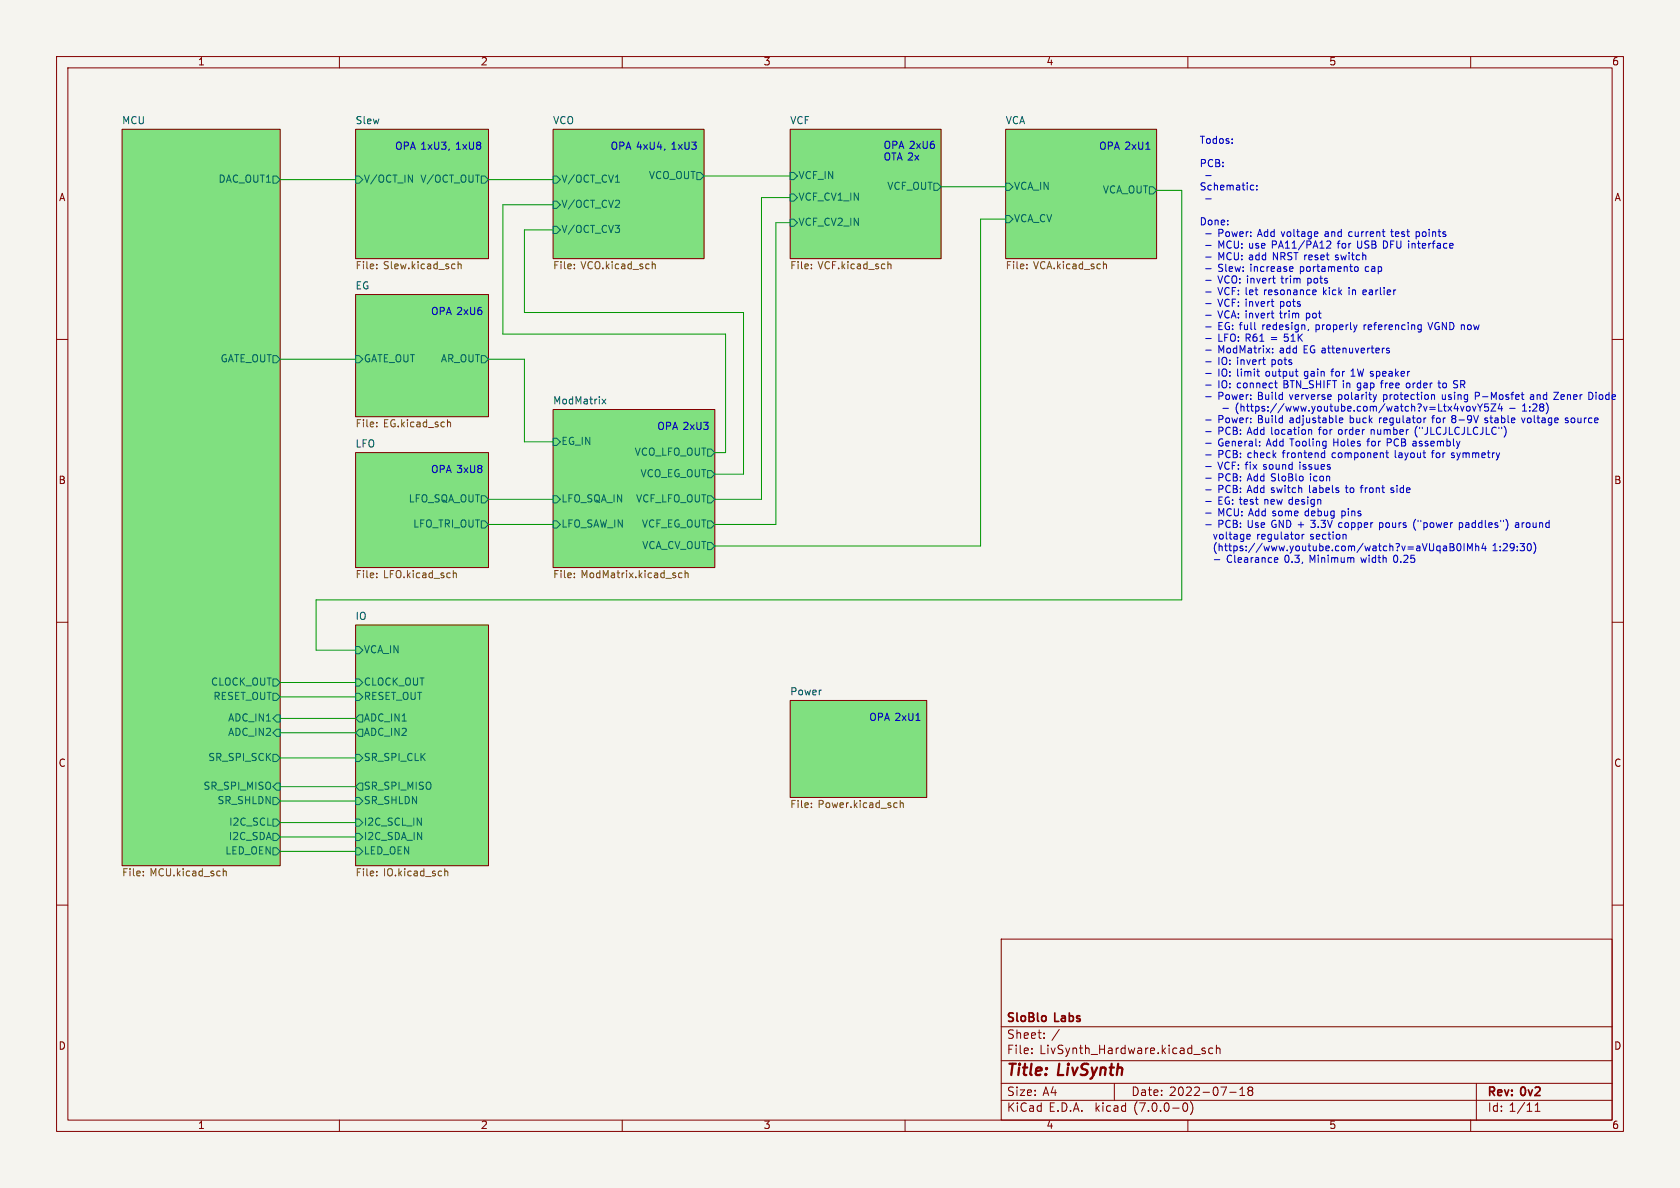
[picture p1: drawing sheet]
<svg xmlns="http://www.w3.org/2000/svg" width="297mm" height="210mm" viewBox="0 0 297 210" stroke-linecap="round" stroke-linejoin="round" font-family="sans-serif">
<path d="M0 0h297v210h-297z" fill="#f5f4ef" stroke="#f5f4ef" stroke-width=".18"/>
<g fill="none" stroke="#840000" stroke-width=".18">
<path d="M10 10h277v190h-277zM12 12h273v186h-273zM60 10v2M110 10v2M160 10v2M210 10v2M260 10v2M21.6 22.9h27.9v130.1h-27.9zM62.9 22.9h23.5v22.8h-23.5zM97.8 22.9h26.7v22.8h-26.7zM139.7 22.9h26.7v22.8h-26.7zM177.8 22.9h26.7v22.8h-26.7z"/>
<path d="M10 60h2M62.9 52.1h23.5v21.6h-23.5zM285 60h2M97.8 72.4h28.6v27.9h-28.6zM62.9 80h23.5v20.3h-23.5zM10 110h2M62.9 110.5h23.5v42.5h-23.5zM285 110h2M139.7 123.8h24.1v17.2h-24.1zM10 160h2M285 160h2M177 166h108v32h-108z"/>
<path d="M60 198v2M110 198v2M160 198v2M177 194.5h108M177 191.5h108M177 187.5h108M177 181.5h108M182.4 186.1v.2M182.4 185.3v.2M184.6 183.4v.2M184.6 182.6v.2M197 191.5v3"/>
<path d="M209.3 195h.2a.81 .81 0 0 1 .5 .6 .81 .81 0 0 1-.3 .8l-.1 .1a.81 .81 0 0 1-.6-.7 .81 .81 0 0 1 .3-.8zM210 198v2M210.5 194.8a1.74 1.74 0 0 1 0 2.2M213 185.3h-.3l-.2 .2v.2l.5 .1v.4h-.5M214.4 185.3h-.4l-.3 .2v.5l.1 .2h.6M215 185.4l.3-.1h.3l.1 1M215 184.8v1.5M217.4 193.1h1.1M219.2 193.7h.8M219.2 192.6l.4-.4v1.5M220.9 192.8l-.3 .3 .1 .4 .2 .2h.3l.3-.3-.1-.5-.2-.1M220.9 192.8l-.3-.3 .3-.3h.3l.3 .2-.3 .4"/>
<path d="M220.9 192.8h.3M260 198v2M261 191.5v6.5M271.4 196.5h.9M271.4 195.4l.4-.4v1.5"/>
</g>
<g fill="#80e080" stroke="#80e080" stroke-width=".18">
<path d="M177.8 22.9h26.7v22.8h-26.7z"/>
<path d="M139.7 22.9h26.7v22.8h-26.7z"/>
<path d="M62.9 22.9h23.5v22.8h-23.5z"/>
<path d="M97.8 22.9h26.7v22.8h-26.7z"/>
<path d="M62.9 52.1h23.5v21.6h-23.5z"/>
<path d="M62.9 80h23.5v20.3h-23.5z"/>
<path d="M62.9 110.5h23.5v42.5h-23.5z"/>
<path d="M139.7 123.8h24.1v17.2h-24.1z"/>
<path d="M97.8 72.4h28.6v27.9h-28.6z"/>
<path d="M21.6 22.9h27.9v130.1h-27.9z"/>
</g>
<g fill="none" stroke="#006464" stroke-width=".18">
<path d="M48.3 31.1h.6l.6 .7-.6 .6h-.6zM62.9 31.1h.6l.6 .7-.6 .6h-.6zM85.1 31.1h.6l.7 .7-.7 .6h-.6zM97.8 31.1h.6l.7 .7-.7 .6h-.6zM97.8 35.6h.6l.7 .6-.7 .6h-.6zM108.8 32.2h.7M123.2 30.5h.6l.7 .6-.7 .7h-.6zM139.7 30.5h.6l.7 .6-.7 .7h-.6zM139.7 34.3h.6l.7 .6-.7 .7h-.6zM139.7 38.7h.6l.7 .7-.7 .6h-.6zM165.1 32.4h.6l.7 .6-.7 .7h-.6zM177.8 32.4h.6l.7 .6-.7 .7h-.6z"/>
<path d="M177.8 38.1h.6l.7 .6-.7 .7h-.6zM203.2 33h.6l.7 .7-.7 .6h-.6zM97.8 40h.6l.7 .6-.7 .7h-.6zM48.3 62.9h.6l.6 .6-.6 .6h-.6zM62.9 62.9h.6l.6 .6-.6 .6h-.6zM85.1 62.9h.6l.7 .6-.7 .6h-.6zM97.8 77.5h.6l.7 .6-.7 .6h-.6zM106.4 70.6l.7 .8M107.1 70.6l-.7 .8M125.1 79.4h.6l.7 .6-.7 .6h-.6zM85.1 87.6h.6l.7 .7-.7 .6h-.6zM85.1 92.1h.6l.7 .6-.7 .6h-.6z"/>
<path d="M97.8 87.6h.6l.7 .7-.7 .6h-.6zM97.8 92.1h.6l.7 .6-.7 .6h-.6zM125.1 95.9h.6l.7 .6-.7 .7h-.6zM125.1 92.1h.6l.7 .6-.7 .6h-.6zM125.1 83.2h.6l.7 .6-.7 .7h-.6zM125.1 87.6h.6l.7 .7-.7 .6h-.6zM62.9 114.3h.6l.6 .6-.6 .7h-.6zM48.3 120h.6l.6 .7-.6 .6h-.6zM48.3 122.6h.6l.6 .6-.6 .6h-.6zM48.3 133.4h.6l.6 .6-.6 .6h-.6zM48.9 126.4h.6v1.2h-.6l-.6-.6zM48.9 128.9h.6v1.3h-.6l-.6-.7z"/>
<path d="M48.9 138.4h.6v1.3h-.6l-.6-.6zM62.9 133.4h.6l.6 .6-.6 .6h-.6zM62.9 127l.6-.6h.6v1.2h-.6zM62.9 120h.6l.6 .7-.6 .6h-.6zM62.9 122.6h.6l.6 .6-.6 .6h-.6zM63.5 138.4h.6v1.3h-.6l-.6-.6zM63.5 128.9h.6v1.3h-.6l-.6-.7zM48.3 147.3h.6l.6 .7-.6 .6h-.6zM48.3 144.8h.6l.6 .6-.6 .7h-.6zM48.3 149.9h.6l.6 .6-.6 .6h-.6zM48.3 141h.6l.6 .6-.6 .6h-.6zM62.9 141h.6l.6 .6-.6 .6h-.6z"/>
<path d="M62.9 144.8h.6l.6 .6-.6 .7h-.6zM62.9 147.3h.6l.6 .7-.6 .6h-.6zM62.9 149.9h.6l.6 .6-.6 .6h-.6z"/>
</g>
<g fill="none" stroke="#725600" stroke-width=".18">
<path d="M66.6 47.4v.1M66.6 46.7v.1M81 46.8l.2-.1h.3v.8M81 46.2v1.3M101.5 47.4v.1M101.5 46.7v.1M115.4 46.7h.4v.8M143.4 47.4v.1M143.4 46.7v.1M157 46.7h.5v.8M181.5 47.4v.1M181.5 46.7v.1"/>
<path d="M195.1 46.7h.5v.8M66.6 75.3v.2M66.6 74.7v.1M79.2 74.7h.4l.1 .8M66.6 102v.1M66.6 101.3v.2M80.1 100.9v1.2M80.1 101.4l.2-.1h.3l.1 .8M101.5 102v.1M101.5 101.3v.2M120.6 101.3h-.4l-.2 .2 .1 .6h.5M121.1 101.4l.2-.1h.3l.1 .8"/>
<path d="M121.1 100.9v1.2M25.3 154.7v.1M25.3 154v.2M39.5 154.1l.1-.1h.4v.8M39.5 153.6v1.2M66.6 154.7v.1M66.6 154v.2M78.6 153.6v1.2M78.6 154.1l.2-.1h.3l.1 .8M143.4 142.6v.2M143.4 142v.1M158.5 141.9l.1 .1"/>
<path d="M158.6 142.7l-.1 .1M159.1 141.5v1.3M159.1 142l.2-.1 .3 .1 .1 .8"/>
</g>
<g fill="none" stroke="#0000c2" stroke-width=".18">
<path d="M202.6 26.4h.7M213.2 31h.9M213.2 35.2h.9M221.3 32.7l.3 .1M221.6 33.5l-.3 .1M222.2 33.5v.1M222.2 32.8v.1M213.2 41.3h.9M213.2 43.4h.9M213.2 45.4h.9M213.2 47.5h.9M213.2 49.6h.9"/>
<path d="M213.2 51.6h.9M213.2 53.7h.9M213.2 55.7h.9M213.2 57.8h.9M213.2 59.8h.9M228.4 47.1l.2 .3-.6 .2M228.5 47.9l-.1 .1M231.3 58.2l-.1 .3M232.5 51.3l.2 .3-.6 .1M232.6 52l-.1 .1M235.2 42.7v.4l-.7 .8h.8M238.5 50.8v.1"/>
<path d="M239.6 47.2l.3-.1 .2 .3-.1 .5h-.4M241.1 51.3l-.2 .1v.5l.2 .2M241.6 51.6l-.7 .1M245.8 41h.5M250.4 41v1.2M250.4 41.8h.3M250.7 41h-.3M250.9 57.4l.4 .1M251.3 57.4v1.1l-.2 .1-.3 .1M251.3 58.2l-.4 .1M252.4 57l.5 1.3M213.2 61.9h.9"/>
<path d="M213.2 64h.9M213.2 66h.9M213.2 68.1h.9M213.2 70.1h.9M213.2 74.2h.9M213.2 76.3h.9M213.2 78.4h.9M222.2 65.7h.5M222.5 66.5h.2M222.7 78.7v.1M222.7 78.1v.1M225 62.3v.1"/>
<path d="M225 61.6v.1M225.6 68.5l.2 .1M231.7 75.9l.2 .2v.7M234.2 79.6v1.3M235.3 65.7h.5M236.8 74.7h.5M237.3 73.9l.1 .3-.6 .1M238.8 66.5h.8M239.1 65.4l-.3 .2M241.6 78h.5M242.4 75.9v.9M242.6 75.9l-.2 .2"/>
<path d="M243.4 69.8l-.3 .8M245.2 77.6v1.2M245.2 78.2h.5M245.6 61.6l-.3-.1-.2 .2 .1 .2 .4 .1v.3h-.5M248.8 67.7l-.2 .3v.3l.2 .3M250.2 75.9v.5l.3 .8M253.2 69.8l.4 .1v.7M254.2 67.7h.5M254.4 67.3v1.1l.3 .2M255 69.8v.6l.2 .2M256.8 73.9l.1 .1-.2 .1-.1 .4 .3 .2M257.2 67.9l.4 .1"/>
<path d="M257.2 67.3h.3M257.6 68.5l-.5 .1M258.2 71.8l.3 .9 .3-.9M259.4 71.9l-.2 .5 .3 .3 .3-.1 .1-.2-.1-.5M260.3 71.8l.3 .9 .3-.9M260.8 70h.5M261.2 71.4l.5 .7M261.3 69.3h-.5v1.3M261.7 72.1v.6M262.1 71.4l-.4 .7M262.5 74.7h.4M262.5 71.4l-.1 .6 .2-.1h.4l.2 .5-.3 .3-.5-.1"/>
<path d="M262.9 73.9l-.4 .2v.1l.4 .1M264.4 71.4l-.8 1.3h.8M265.2 71.3l-.3 .9h.7M265.5 71.8v.9M266.9 72.2h1M268.9 69.8h.5M269 73.9l.3 .8 .3-.8M269.2 70.6h.2M269.2 72.7h.7M269.5 71.4l-.3 .4M271 69.8h-.4M271 70.1h-.3l-.2 .2 .1 .3h.4"/>
<path d="M274.7 69.3h.8l-.8 1.3h.8M277.2 73.9h-.3l-.2 .2 .1 .1 .4 .2v.3h-.5M280.9 69.3l.5 .1 .2 .2M281.6 70.3l-.2 .3h-.5M213.2 80.4h.9M213.2 82.5h.9M213.2 84.5h.9M213.2 86.6h.9M213.2 88.6h.9M213.2 90.7h.9M213.2 92.8h.9M221 94.5v.3l-.6 .1"/>
<path d="M225.8 99.4h-.1M225.8 98.6l.1 .3-.6 .1M230.2 94.5v.8M230.6 94.5l-.4 .2M231.7 93.1l.1 .1M234.2 80.8l-.1 .1M236.8 92.5l-.1 .1 .1 .6M237.8 86.2h.5M240.5 86.2h.4M240.6 98.6l.2 .8M243.9 92.4v1.3M243.9 93.2h.4"/>
<path d="M244.3 92.4l-.4 .1M245 80.1h.5M245.2 80.7l.3 .2M245.9 87l.3 .1M246.2 86.2l-.3 .2v.2l.3 .1M246.4 98.6v.6l.3 .2M250.3 91.8a1.46 1.46 0 0 0 0 1.9M255.1 97.2l.2 .2 .4-.1M255.2 96.6h.5v.8M255.7 96.8l-.4 .1-.2 .2M256.3 96.1h.5l.2 .2-.2 .4 .2 .1 .1 .3-.3 .3h-.5zM256.3 96.7h.5"/>
<path d="M256.6 80.8l.4 .1M256.6 80.1v.3l.4 .1M257.7 96.2l.2-.1a.68 .68 0 0 1 .4 .6 .68 .68 0 0 1-.4 .7 .85 .85 0 0 1-.2-1.2zM258 92.5h.5M258 93.2h.5M258 92.4v1.3M258.8 96.1v1.3M259.4 97.4v-1.3l.5 .9 .4-.9v1.3M260.9 96.6l.2-.1 .3 .1v.8M260.9 96.1v1.3M262.3 96l-.3 .9h.8M262.6 96.5v.9"/>
<path d="M267.9 92.5l.4-.1 .2 .2M268.5 92.7l-.4 .1-.2 .1 .2 .3h.4M271.1 95.9a1.46 1.46 0 0 1 0 1.9M161.9 127.4h.8"/>
</g>
<g fill="none" stroke="#009600" stroke-width=".18">
<path d="M49.5 31.8h13.4M86.4 31.8h11.4M97.8 36.2h-8.9v22.9h39.4v20.9h-1.9M124.5 31.1h15.2M139.7 34.9h-5.1v53.4h-8.2M139.7 39.4h-2.5v53.3h-10.8M166.4 33h11.4M177.8 38.7h-4.4v57.8h-47M204.5 33.7h4.4v72.3h-153v8.9h7M97.8 40.6h-5.1v14.6h38.7v28.6h-5M49.5 63.5h13.4M86.4 63.5h6.3v14.6h5.1"/>
<path d="M86.4 88.3h11.4M86.4 92.7h11.4M49.5 139.1h13.4M49.5 129.5h13.4M49.5 134h13.4M49.5 120.7h13.4M49.5 123.2h13.4M49.5 127h13.4M49.5 150.5h13.4M49.5 145.4h13.4M49.5 141.6h13.4M49.5 148h13.4"/>
</g>
<g font-size="2.8" fill="#840000">
<text x="178" y="190.8">Title:</text>
<text x="187.1" y="190.8">LivSynth</text>
</g>
<g font-size="2.1" fill="#840000">
<text x="178" y="183.9">Sheet:</text>
<text x="178" y="181.1">SloBlo</text>
<text x="185.9" y="183.9">/</text>
<text x="186.6" y="181.1">Labs</text>
<text x="178" y="186.6">File:</text>
<text x="183.8" y="186.6">LivSynth_Hardware.kicad_sch</text>
<text x="178" y="196.8">KiCad</text>
<text x="178" y="194">Size:</text>
<text x="184.3" y="194">A4</text>
<text x="185.4" y="196.8">E.D.A.</text>
<text x="193.7" y="196.8">kicad</text>
<text x="200" y="194">Date:</text>
<text x="200.6" y="196.8">(7.0.0-0)</text>
<text x="206.7" y="194">2022-07-18</text>
<text x="263" y="194.2">Rev:</text>
<text x="263" y="196.8">Id: 1/11</text>
<text x="269" y="194.2">0v2</text>
</g>
<g font-size="1.8" fill="#840000">
<text x="35" y="11.8">1</text>
<text x="85" y="11.8">2</text>
<text x="135" y="11.8">3</text>
<text x="185" y="11.8">4</text>
<text x="235" y="11.8">5</text>
<text x="285" y="11.8">6</text>
<text x="10.4" y="35.8">A</text>
<text x="285.4" y="35.8">A</text>
<text x="10.3" y="85.8">B</text>
<text x="285.3" y="85.8">B</text>
<text x="10.3" y="135.8">C</text>
<text x="285.3" y="135.8">C</text>
<text x="10.3" y="185.8">D</text>
<text x="285.3" y="185.8">D</text>
<text x="35" y="199.8">1</text>
<text x="85" y="199.8">2</text>
<text x="135" y="199.8">3</text>
<text x="185" y="199.8">4</text>
<text x="235" y="199.8">5</text>
<text x="285" y="199.8">6</text>
</g>
<g font-size="1.8" fill="#006464">
<text x="21.6" y="22.1">MCU</text>
<text x="62.9" y="22.1">Slew</text>
<text x="97.8" y="22.1">VCO</text>
<text x="139.7" y="22.1">VCF</text>
<text x="177.8" y="22.1">VCA</text>
<text x="38.5" y="32.6">DAC_OUT1</text>
<text x="64.3" y="32.6">V/OCT_IN</text>
<text x="74.2" y="32.6">V/OCT_OUT</text>
<text x="99.3" y="32.6">V/OCT_CV1</text>
<text x="114.6" y="31.9">VCO_OUT</text>
<text x="141.2" y="31.9">VCF_IN</text>
<text x="141.2" y="35.8">VCF_CV1_IN</text>
<text x="156.7" y="33.8">VCF_OUT</text>
<text x="179.3" y="33.8">VCA_IN</text>
<text x="194.8" y="34.5">VCA_OUT</text>
<text x="99.3" y="37">V/OCT_CV2</text>
<text x="99.3" y="41.5">V/OCT_CV3</text>
<text x="141.2" y="40.2">VCF_CV2_IN</text>
<text x="179.3" y="39.6">VCA_CV</text>
<text x="62.9" y="51.4">EG</text>
<text x="38.9" y="64.3">GATE_OUT</text>
<text x="64.3" y="64.3">GATE_OUT</text>
<text x="77.8" y="64.3">AR_OUT</text>
<text x="97.8" y="71.7">ModMatrix</text>
<text x="62.9" y="79.3">LFO</text>
<text x="99.3" y="78.9">EG_IN</text>
<text x="112.1" y="80.8">VCO_LFO_OUT</text>
<text x="72.1" y="89.1">LFO_SQA_OUT</text>
<text x="99.3" y="89.1">LFO_SQA_IN</text>
<text x="112.3" y="89.1">VCF_LFO_OUT</text>
<text x="113.1" y="84.6">VCO_EG_OUT</text>
<text x="72.9" y="93.5">LFO_TRI_OUT</text>
<text x="99.3" y="93.5">LFO_SAW_IN</text>
<text x="113.3" y="93.5">VCF_EG_OUT</text>
<text x="113.4" y="97.3">VCA_CV_OUT</text>
<text x="62.9" y="109.8">IO</text>
<text x="64.3" y="115.8">VCA_IN</text>
<text x="37.2" y="121.5">CLOCK_OUT</text>
<text x="37.6" y="124">RESET_OUT</text>
<text x="64.3" y="121.5">CLOCK_OUT</text>
<text x="64.3" y="124">RESET_OUT</text>
<text x="139.7" y="123.1">Power</text>
<text x="40.2" y="127.8">ADC_IN1</text>
<text x="40.2" y="130.4">ADC_IN2</text>
<text x="64.3" y="127.8">ADC_IN1</text>
<text x="64.3" y="130.4">ADC_IN2</text>
<text x="36.7" y="134.8">SR_SPI_SCK</text>
<text x="64.3" y="134.8">SR_SPI_CLK</text>
<text x="35.8" y="139.9">SR_SPI_MISO</text>
<text x="38.3" y="142.4">SR_SHLDN</text>
<text x="64.3" y="142.4">SR_SHLDN</text>
<text x="64.3" y="139.9">SR_SPI_MISO</text>
<text x="40.3" y="148.8">I2C_SDA</text>
<text x="40.4" y="146.2">I2C_SCL</text>
<text x="64.3" y="146.2">I2C_SCL_IN</text>
<text x="64.3" y="148.8">I2C_SDA_IN</text>
<text x="39.7" y="151.3">LED_OEN</text>
<text x="64.3" y="151.3">LED_OEN</text>
</g>
<g font-size="1.8" fill="#0000c2">
<text x="69.8" y="26.7">OPA 1xU3,</text>
<text x="80.7" y="26.7">1xU8</text>
<text x="107.9" y="26.7">OPA 4xU4,</text>
<text x="118.8" y="26.7">1xU3</text>
<text x="156.2" y="26.5">OPA 2xU6</text>
<text x="156.2" y="28.6">OTA 2x</text>
<text x="194.3" y="26.7">OPA 2xU1</text>
<text x="212.1" y="25.6">Todos:</text>
<text x="212.1" y="29.7">PCB:</text>
<text x="212.1" y="33.9">Schematic:</text>
<text x="212.1" y="40">Done:</text>
<text x="215.4" y="42.1">Power:</text>
<text x="215.4" y="44.1">MCU: use</text>
<text x="215.4" y="46.2">MCU: add</text>
<text x="222.6" y="42.1">Add voltage</text>
<text x="225.1" y="44.1">PA11/PA12</text>
<text x="225.3" y="46.2">NRST reset</text>
<text x="234.6" y="42.1">and</text>
<text x="236.6" y="46.2">switch</text>
<text x="236.9" y="44.1">for</text>
<text x="239" y="42.1">current</text>
<text x="240.5" y="44.1">USB DFU interface</text>
<text x="246.6" y="42.1">test</text>
<text x="251.1" y="42.1">points</text>
<text x="215.4" y="48.3">Slew:</text>
<text x="215.4" y="50.3">VCO: invert</text>
<text x="215.4" y="52.4">VCF: let</text>
<text x="221.2" y="48.3">increase</text>
<text x="223.7" y="52.4">resonance</text>
<text x="226.8" y="50.3">trim</text>
<text x="230.1" y="48.3">portamento</text>
<text x="231.5" y="50.3">pots</text>
<text x="234.3" y="52.4">kick</text>
<text x="239" y="52.4">in</text>
<text x="241.6" y="52.4">earlier</text>
<text x="241.8" y="48.3">cap</text>
<text x="76.2" y="55.9">OPA 2xU6</text>
<text x="215.4" y="54.4">VCF: invert</text>
<text x="215.4" y="56.5">VCA: invert</text>
<text x="215.4" y="58.5">EG: full</text>
<text x="223.4" y="58.5">redesign,</text>
<text x="226.6" y="54.4">pots</text>
<text x="226.6" y="56.5">trim</text>
<text x="231.3" y="56.5">pot</text>
<text x="233" y="58.5">properly</text>
<text x="241.6" y="58.5">referencing</text>
<text x="253.2" y="58.5">VGND now</text>
<text x="215.4" y="60.6">LFO: R61</text>
<text x="215.4" y="62.7">ModMatrix:</text>
<text x="215.4" y="64.7">IO: invert</text>
<text x="225" y="60.6">=</text>
<text x="225.1" y="64.7">pots</text>
<text x="226.4" y="62.7">add</text>
<text x="227.4" y="60.6">51K</text>
<text x="230.8" y="62.7">EG attenuverters</text>
<text x="215.4" y="66.8">IO: limit</text>
<text x="215.4" y="68.8">IO: connect</text>
<text x="215.4" y="70.9">Power:</text>
<text x="222.6" y="70.9">Build</text>
<text x="224.1" y="66.8">output</text>
<text x="227.2" y="68.8">BTN_SHIFT in</text>
<text x="228.3" y="70.9">ververse</text>
<text x="231" y="66.8">gain</text>
<text x="235.9" y="66.8">for</text>
<text x="237" y="70.9">polarity</text>
<text x="239.5" y="66.8">1W speaker</text>
<text x="240.5" y="68.8">gap</text>
<text x="244.8" y="68.8">free</text>
<text x="245.1" y="70.9">protection</text>
<text x="249.4" y="68.8">order</text>
<text x="255.2" y="68.8">to</text>
<text x="255.6" y="70.9">using</text>
<text x="258" y="68.8">SR</text>
<text x="261.5" y="70.9">P-Mosfet</text>
<text x="271.4" y="70.9">and</text>
<text x="275.8" y="70.9">Zener</text>
<text x="282" y="70.9">Diode</text>
<text x="116.2" y="76.2">OPA 2xU3</text>
<text x="215.4" y="75">Power:</text>
<text x="215.4" y="77.1">PCB: Add location</text>
<text x="216.5" y="72.9">-</text>
<text x="219" y="72.9">(https://www.youtube.com/watch?v=Ltx4vovY5Z4</text>
<text x="222.6" y="75">Build</text>
<text x="228.3" y="75">adjustable</text>
<text x="233.6" y="77.1">for</text>
<text x="237.1" y="77.1">order</text>
<text x="239" y="75">buck</text>
<text x="243" y="77.1">number</text>
<text x="244.3" y="75">regulator</text>
<text x="250.9" y="77.1">(&quot;JLCJLCJLCJLC&quot;)</text>
<text x="253.9" y="75">for</text>
<text x="257.4" y="75">8-9V</text>
<text x="263.4" y="75">stable</text>
<text x="269.9" y="72.9">1:28)</text>
<text x="270.1" y="75">voltage</text>
<text x="277.9" y="75">source</text>
<text x="76.2" y="83.8">OPA 3xU8</text>
<text x="215.4" y="79.1">General:</text>
<text x="215.4" y="81.2">PCB: check</text>
<text x="215.4" y="83.2">VCF: fix</text>
<text x="223.6" y="83.2">sound</text>
<text x="224.1" y="79.1">Add Tooling</text>
<text x="227.1" y="81.2">frontend</text>
<text x="230.1" y="83.2">issues</text>
<text x="235.9" y="81.2">component</text>
<text x="236.1" y="79.1">Holes</text>
<text x="242.3" y="79.1">for</text>
<text x="245.8" y="79.1">PCB assembly</text>
<text x="247.1" y="81.2">layout</text>
<text x="253.8" y="81.2">for</text>
<text x="257.4" y="81.2">symmetry</text>
<text x="215.4" y="85.3">PCB: Add SloBlo</text>
<text x="215.4" y="87.4">PCB: Add switch</text>
<text x="215.4" y="89.4">EG: test</text>
<text x="223.8" y="89.4">new design</text>
<text x="231.8" y="87.4">labels</text>
<text x="232" y="85.3">icon</text>
<text x="238.5" y="87.4">to</text>
<text x="241.2" y="87.4">front</text>
<text x="246.7" y="87.4">side</text>
<text x="214.8" y="95.6">voltage</text>
<text x="215.4" y="91.5">MCU: Add some</text>
<text x="215.4" y="93.5">PCB: Use GND +</text>
<text x="222.5" y="95.6">regulator</text>
<text x="231.1" y="91.5">debug</text>
<text x="232.1" y="95.6">section</text>
<text x="232.3" y="93.5">3.3V</text>
<text x="237.3" y="93.5">copper</text>
<text x="237.7" y="91.5">pins</text>
<text x="244.6" y="93.5">pours</text>
<text x="250.8" y="93.5">(&quot;power</text>
<text x="259" y="93.5">paddles&quot;)</text>
<text x="269" y="93.5">around</text>
<text x="214.8" y="97.6">(https://www.youtube.com/watch?v=aVUqaB0IMh4</text>
<text x="214.8" y="99.7">-</text>
<text x="217.2" y="99.7">Clearance</text>
<text x="227.5" y="99.7">0.3,</text>
<text x="232.1" y="99.7">Minimum</text>
<text x="241.3" y="99.7">width</text>
<text x="247.1" y="99.7">0.25</text>
<text x="264.2" y="97.6">1:29:30)</text>
<text x="153.7" y="127.6">OPA 2xU1</text>
</g>
<g font-size="1.8" fill="#725600">
<text x="62.9" y="48">File:</text>
<text x="67.8" y="48">Slew.kicad_sch</text>
<text x="97.8" y="48">File:</text>
<text x="102.7" y="48">VCO.kicad_sch</text>
<text x="139.7" y="48">File:</text>
<text x="144.6" y="48">VCF.kicad_sch</text>
<text x="177.8" y="48">File:</text>
<text x="182.7" y="48">VCA.kicad_sch</text>
<text x="62.9" y="75.9">File:</text>
<text x="67.8" y="75.9">EG.kicad_sch</text>
<text x="62.9" y="102.6">File:</text>
<text x="67.8" y="102.6">LFO.kicad_sch</text>
<text x="97.8" y="102.6">File:</text>
<text x="102.7" y="102.6">ModMatrix.kicad_sch</text>
<text x="139.7" y="143.2">File:</text>
<text x="144.6" y="143.2">Power.kicad_sch</text>
<text x="21.6" y="155.3">File:</text>
<text x="26.5" y="155.3">MCU.kicad_sch</text>
<text x="62.9" y="155.3">File:</text>
<text x="67.8" y="155.3">IO.kicad_sch</text>
</g>
</svg>
